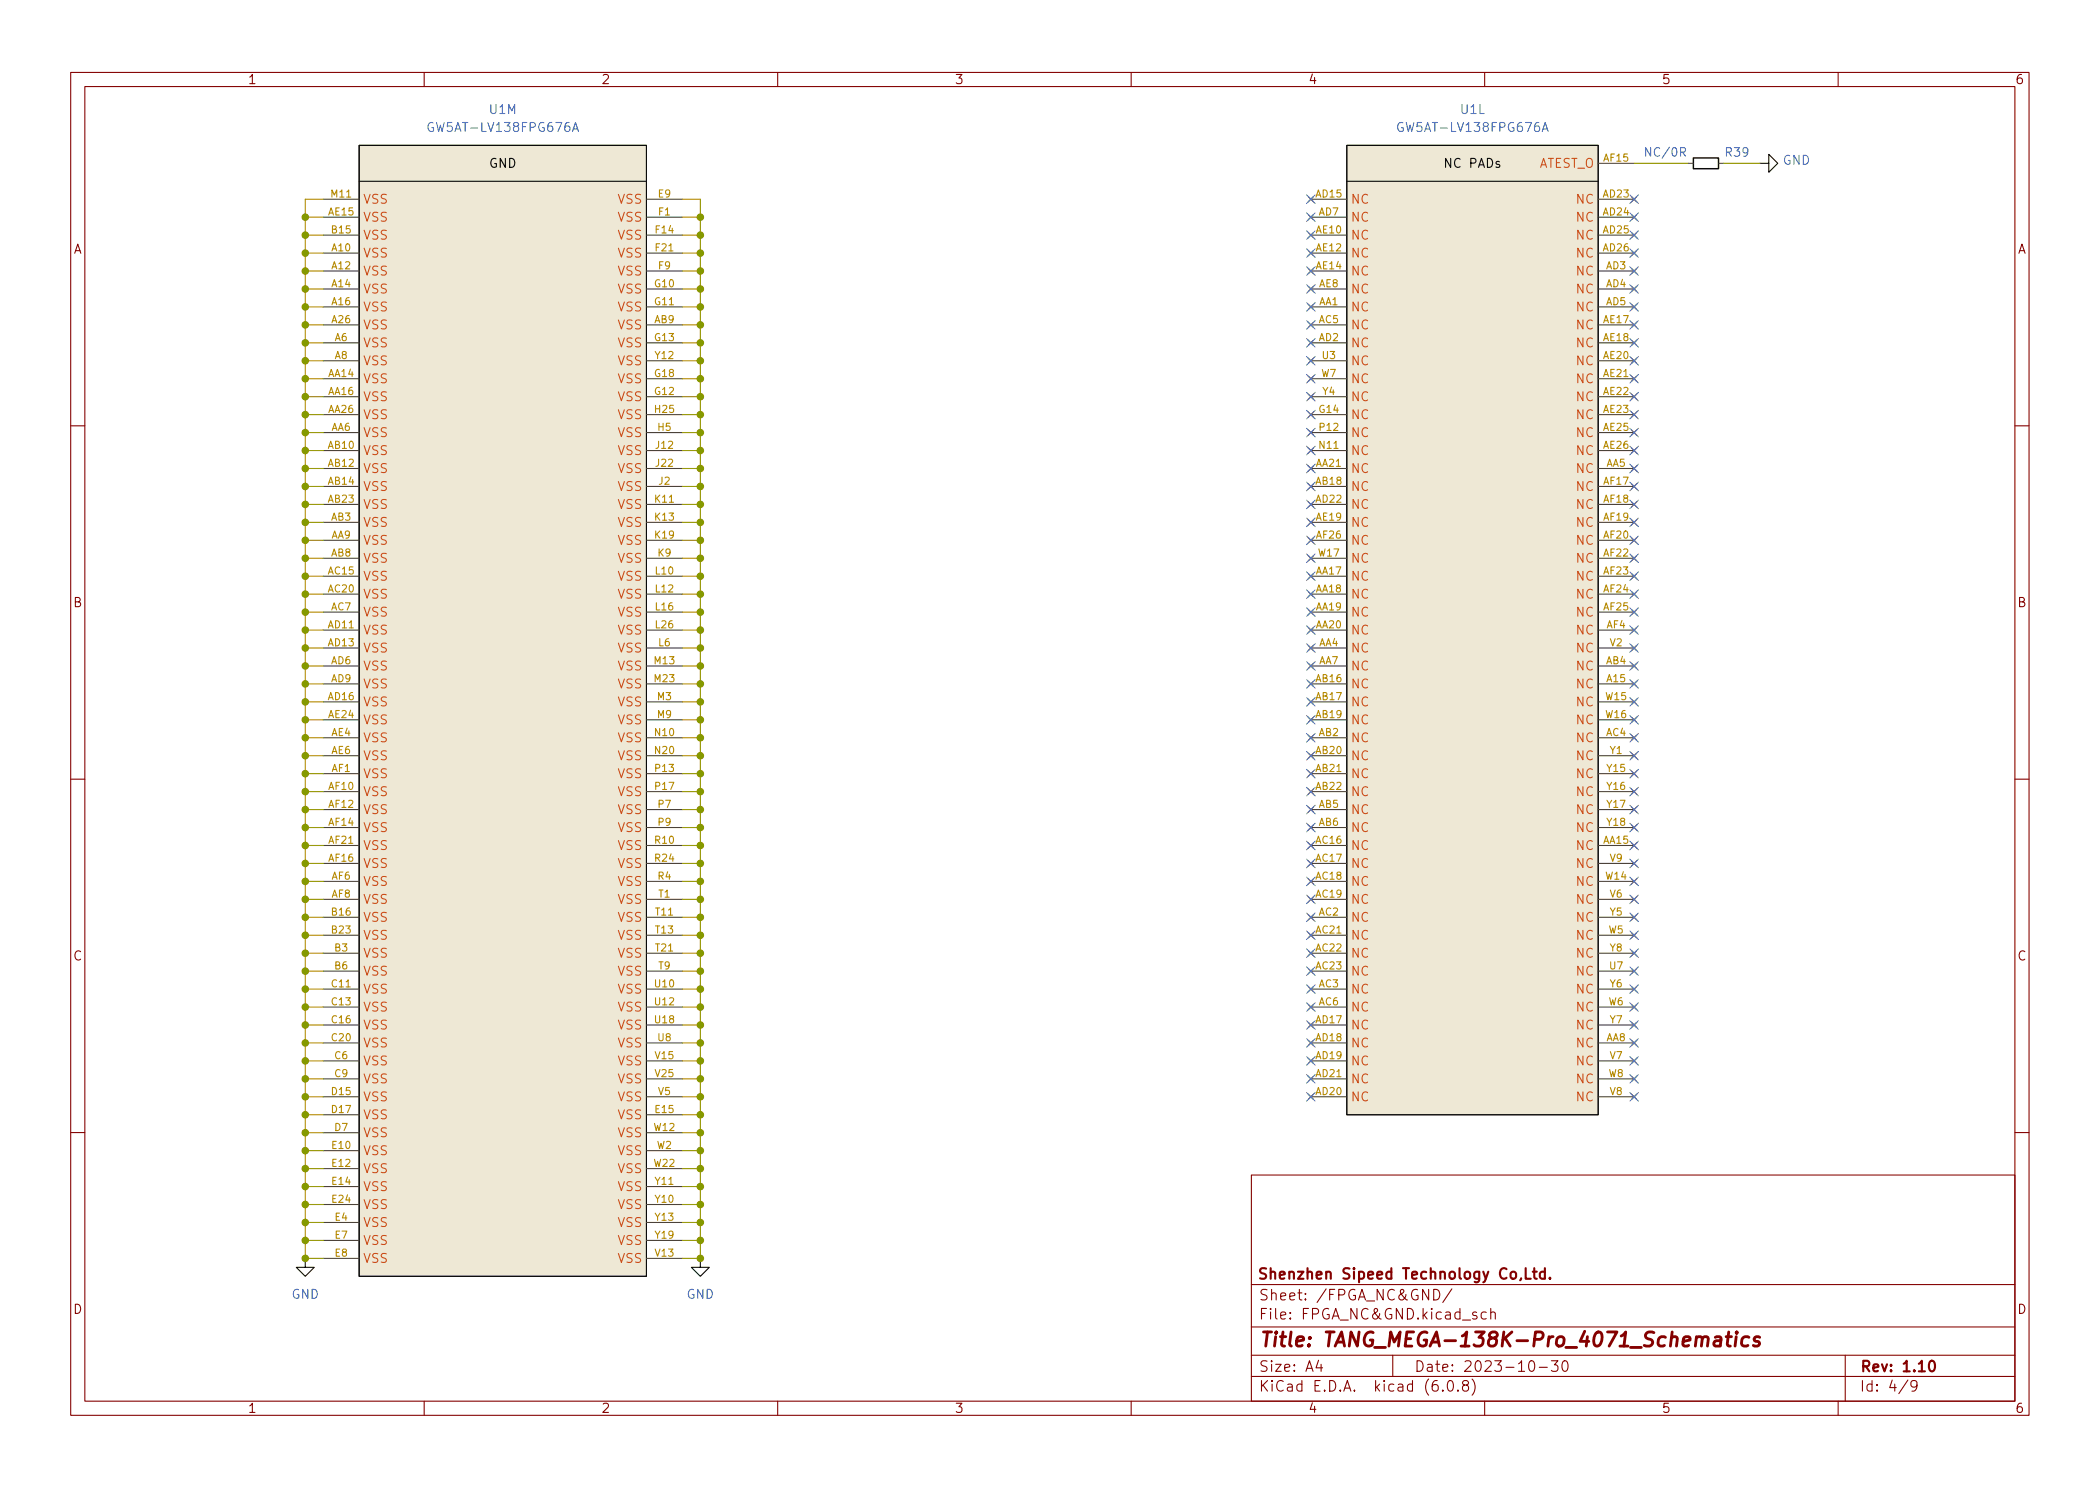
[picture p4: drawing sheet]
<svg xmlns="http://www.w3.org/2000/svg" width="297mm" height="210mm" viewBox="0 0 297 210" stroke-linecap="round" stroke-linejoin="round" font-family="sans-serif">
<g fill="none" stroke="#840000" stroke-width=".15">
<path d="M10 10.2h277v190.1h-277zM12 12.2h273v186.1h-273zM60 10.2v2M110 10.2v2M160 10.2v2M210 10.2v2M260 10.2v2M10 60.2h2M285 60.2h2M10 110.2h2M285 110.2h2M10 160.2h2"/>
<path d="M177 166.3h108v32h-108zM285 160.2h2M60 198.3v2M110 198.3v2M160 198.3v2M177 194.8h108M177 191.8h108M177 187.8h108M177 181.8h108M186.5 192.5l-.4 1h1M186.9 193v1M197 191.8v3"/>
<path d="M202.8 182.4a.79 .79 0 0 1 .8 .5 .79 .79 0 0 1-.2 1h-.6zM204.1 196.7v.1h-.1l.1-.1v.1M204.9 195.4a.36 .36 0 0 1 .6 .2 .77 .77 0 0 1-.4 1.2 1 1 0 0 1-.2-1.4zM205.4 182.4l-1.3 1.9M206.2 196.7l.1 .1h-.1h-.1l.1-.1v.1M207.1 196l-.1-.1a.31 .31 0 0 1-.1-.3 .31 .31 0 0 1 .2-.3l.5 .1a.31 .31 0 0 1 .1 .3 .31 .31 0 0 1-.3 .3h-.4l-.1 .3v.4l.2 .1h.5l.1-.3-.1-.4-.2-.1M208.2 195.1a1.72 1.72 0 0 1 0 2.3M208.9 185.7l-.4-.1-.2 .2 .1 .3 .5 .1v.1v.3h-.2h-.4M210 198.3v2M210.2 185.7l-.4-.1-.3 .3v.4l.1 .3h.2h.4M210.9 185.8a.37 .37 0 0 1 .6 0v.8M210.9 185.1v1.5"/>
<path d="M216.4 192.6a.36 .36 0 0 1 .6 .2 .77 .77 0 0 1-.4 1.2 1 1 0 0 1-.2-1.4zM217.7 193.5h1.2M219.4 192.5h1l-.5 .6a.41 .41 0 0 1 .5 .3v.3l-.2 .3h-.6l-.2-.1M221.1 192.6a.36 .36 0 0 1 .6 .2 .77 .77 0 0 1-.4 1.2 1 1 0 0 1-.2-1.4zM260 198.3v2M261 191.8v6.5M269.9 195.3l-1.3 1.9M271.2 196l-.3 .3h-.3l-.3-.3v-.4l.1-.2 .5-.1 .2 .2a.99 .99 0 0 1-.4 1.3h-.3"/>
</g>
<path d="M215.8 179.4v1.5h.7M216.8 179.9h.6M217 179.4v1.3l.1 .2h.3M218.5 179.4v1.5M218.5 180l-.4-.1-.3 .3v.4l.1 .3h.2h.4M219.2 180.8l.1 .1h-.1v-.1v.1M273.1 192.6a.36 .36 0 0 1 .5 .2 .77 .77 0 0 1-.4 1.2 .99 .99 0 0 1-.1-1.4z" fill="none" stroke="#840000" stroke-width=".3"/>
<path d="M242.6 189.2l.2-.1 .6 .1 .1 .2-.2 1.1M243.4 189.6l-.6 .1a.4 .4 0 0 0-.4 .3 .4 .4 0 0 0 .3 .5l.6-.1M244.2 189.1h.7M244.5 188.5l-.2 1.7 .1 .2 .4 .1M245.6 189.1l-.2 1.4M245.7 188.5l-.1 .1v.1l.2-.1-.1-.1-.1 .2M247.4 189.2a.66 .66 0 0 0-1 .3l-.1 .6 .2 .3 .2 .1 .5-.1M248.9 189.2a.49 .49 0 0 0-.8 .3l.1 .2 .6 .2 .1 .2-.1 .3-.2 .1-.6-.1" fill="none" stroke="#840000" stroke-width=".4"/>
<g fill="#eee8d5" stroke="#eee8d5" stroke-width=".14">
<path d="M50.8 20.6h40.6v160h-40.6z"/>
<path d="M190.5 20.6h35.6v137.1h-35.6z"/>
</g>
<path d="M50.8 20.6h40.6v160h-40.6zM50.8 25.6h40.6M190.5 20.6h35.6v137.1h-35.6zM190.5 25.6h35.6M248.9 23.1h1.3v-1.3l1.3 1.3-1.3 1.3v-1.3M43.2 178v1.3h-1.3l1.3 1.3 1.2-1.3h-1.2M99.1 178v1.3h1.2l-1.2 1.3-1.3-1.3h1.3" fill="none" stroke="#0a0a0a" stroke-width=".15"/>
<g fill="none" stroke="#493f36" stroke-width=".15">
<path d="M45.7 35.8h5.1M45.7 38.3h5.1M45.7 30.7h5.1M45.7 33.3h5.1M45.7 28.2h5.1M91.4 35.8h5.1M91.4 38.3h5.1M91.4 30.7h5.1M91.4 33.3h5.1M91.4 28.2h5.1M185 27.8l.8 .8M185 30.3l.8 .8"/>
<path d="M185 32.9l.8 .7M185 35.4l.8 .8M185 38l.8 .7M185.4 35.8h5.1M185.4 38.3h5.1M185.4 30.7h5.1M185.4 33.3h5.1M185.4 28.2h5.1M185.8 27.8l-.8 .8M185.8 30.3l-.8 .8M185.8 32.9l-.8 .7M185.8 35.4l-.8 .8"/>
<path d="M185.8 38l-.8 .7M226.1 35.8h5M226.1 38.3h5M226.1 30.7h5M226.1 33.3h5M226.1 28.2h5M226.1 23.1h5M230.8 27.8l.7 .8M230.8 30.3l.7 .8M230.8 32.9l.7 .7M230.8 35.4l.7 .8M230.8 38l.7 .7"/>
<path d="M231.5 27.8l-.7 .8M231.5 30.3l-.7 .8M231.5 32.9l-.7 .7M231.5 35.4l-.7 .8M231.5 38l-.7 .7M238.8 23.1h.7M243.1 23.1h.7M45.7 40.9h5.1M45.7 43.4h5.1M45.7 46h5.1M45.7 48.5h5.1M45.7 51h5.1"/>
<path d="M45.7 53.6h5.1M45.7 56.1h5.1M45.7 58.7h5.1M91.4 40.9h5.1M91.4 43.4h5.1M91.4 46h5.1M91.4 48.5h5.1M91.4 51h5.1M91.4 53.6h5.1M91.4 56.1h5.1M91.4 58.7h5.1M185 43l.8 .8"/>
<path d="M185 45.6l.8 .7M185 48.1l.8 .8M185 40.5l.8 .8M185 58.3l.8 .7M185 50.7l.8 .7M185 53.2l.8 .8M185 55.7l.8 .8M185.4 40.9h5.1M185.4 43.4h5.1M185.4 46h5.1M185.4 48.5h5.1M185.4 51h5.1"/>
<path d="M185.4 53.6h5.1M185.4 56.1h5.1M185.4 58.7h5.1M185.8 43l-.8 .8M185.8 45.6l-.8 .7M185.8 48.1l-.8 .8M185.8 40.5l-.8 .8M185.8 58.3l-.8 .7M185.8 50.7l-.8 .7M185.8 53.2l-.8 .8M185.8 55.7l-.8 .8M226.1 40.9h5"/>
<path d="M226.1 43.4h5M226.1 46h5M226.1 48.5h5M226.1 51h5M226.1 53.6h5M226.1 56.1h5M226.1 58.7h5M230.8 40.5l.7 .8M230.8 43l.7 .8M230.8 45.6l.7 .7M230.8 48.1l.7 .8M230.8 50.7l.7 .7"/>
<path d="M230.8 53.2l.7 .8M230.8 55.7l.7 .8M230.8 58.3l.7 .7M231.5 40.5l-.7 .8M231.5 43l-.7 .8M231.5 45.6l-.7 .7M231.5 50.7l-.7 .7M231.5 53.2l-.7 .8M231.5 55.7l-.7 .8M231.5 48.1l-.7 .8M231.5 58.3l-.7 .7M45.7 61.2h5.1"/>
<path d="M45.7 76.4h5.1M45.7 63.7h5.1M45.7 66.3h5.1M45.7 68.8h5.1M45.7 71.4h5.1M45.7 73.9h5.1M45.7 79h5.1M91.4 61.2h5.1M91.4 76.4h5.1M91.4 63.7h5.1M91.4 66.3h5.1M91.4 68.8h5.1"/>
<path d="M91.4 71.4h5.1M91.4 73.9h5.1M91.4 79h5.1M185 65.9l.8 .8M185 68.4l.8 .8M185 71l.8 .7M185 73.5l.8 .8M185 76.1l.8 .7M185 63.4l.8 .7M185 60.8l.8 .8M185 78.6l.8 .8M185.4 61.2h5.1"/>
<path d="M185.4 76.4h5.1M185.4 63.7h5.1M185.4 66.3h5.1M185.4 68.8h5.1M185.4 71.4h5.1M185.4 73.9h5.1M185.4 79h5.1M185.8 65.9l-.8 .8M185.8 68.4l-.8 .8M185.8 71l-.8 .7M185.8 73.5l-.8 .8M185.8 76.1l-.8 .7"/>
<path d="M185.8 78.6l-.8 .8M185.8 63.4l-.8 .7M185.8 60.8l-.8 .8M226.1 61.2h5M226.1 76.4h5M226.1 63.7h5M226.1 66.3h5M226.1 68.8h5M226.1 71.4h5M226.1 73.9h5M226.1 79h5M230.8 65.9l.7 .8"/>
<path d="M230.8 60.8l.7 .8M230.8 63.4l.7 .7M230.8 68.4l.7 .8M230.8 71l.7 .7M230.8 73.5l.7 .8M230.8 76.1l.7 .7M230.8 78.6l.7 .8M231.5 65.9l-.7 .8M231.5 63.4l-.7 .7M231.5 68.4l-.7 .8M231.5 73.5l-.7 .8M231.5 76.1l-.7 .7"/>
<path d="M231.5 78.6l-.7 .8M231.5 60.8l-.7 .8M231.5 71l-.7 .7M45.7 81.5h5.1M45.7 84.1h5.1M45.7 86.6h5.1M45.7 89.1h5.1M45.7 91.7h5.1M45.7 99.3h5.1M45.7 94.2h5.1M45.7 96.8h5.1M91.4 81.5h5.1"/>
<path d="M91.4 84.1h5.1M91.4 86.6h5.1M91.4 89.1h5.1M91.4 91.7h5.1M91.4 99.3h5.1M91.4 94.2h5.1M91.4 96.8h5.1M185 81.1l.8 .8M185 83.7l.8 .7M185 86.2l.8 .8M185 88.8l.8 .7M185 91.3l.8 .8"/>
<path d="M185 93.8l.8 .8M185 96.4l.8 .7M185 98.9l.8 .8M185.4 81.5h5.1M185.4 84.1h5.1M185.4 86.6h5.1M185.4 89.1h5.1M185.4 91.7h5.1M185.4 99.3h5.1M185.4 94.2h5.1M185.4 96.8h5.1M185.8 81.1l-.8 .8"/>
<path d="M185.8 83.7l-.8 .7M185.8 86.2l-.8 .8M185.8 88.8l-.8 .7M185.8 91.3l-.8 .8M185.8 93.8l-.8 .8M185.8 96.4l-.8 .7M185.8 98.9l-.8 .8M226.1 81.5h5M226.1 84.1h5M226.1 86.6h5M226.1 89.1h5M226.1 91.7h5"/>
<path d="M226.1 99.3h5M226.1 94.2h5M226.1 96.8h5M230.8 96.4l.7 .7M230.8 93.8l.7 .8M230.8 81.1l.7 .8M230.8 83.7l.7 .7M230.8 86.2l.7 .8M230.8 88.8l.7 .7M230.8 91.3l.7 .8M230.8 98.9l.7 .8M231.5 96.4l-.7 .7"/>
<path d="M231.5 93.8l-.7 .8M231.5 86.2l-.7 .8M231.5 88.8l-.7 .7M231.5 91.3l-.7 .8M231.5 98.9l-.7 .8M231.5 81.1l-.7 .8M231.5 83.7l-.7 .7M45.7 101.8h5.1M45.7 104.4h5.1M45.7 106.9h5.1M45.7 109.5h5.1M45.7 112h5.1"/>
<path d="M45.7 114.5h5.1M45.7 117.1h5.1M45.7 119.6h5.1M91.4 101.8h5.1M91.4 104.4h5.1M91.4 106.9h5.1M91.4 109.5h5.1M91.4 112h5.1M91.4 114.5h5.1M91.4 117.1h5.1M91.4 119.6h5.1M185 101.5l.8 .7"/>
<path d="M185 104l.8 .8M185 106.5l.8 .8M185 109.1l.8 .7M185 111.6l.8 .8M185 114.2l.8 .7M185 116.7l.8 .8M185 119.2l.8 .8M185.4 101.8h5.1M185.4 104.4h5.1M185.4 106.9h5.1M185.4 109.5h5.1M185.4 112h5.1"/>
<path d="M185.4 114.5h5.1M185.4 117.1h5.1M185.4 119.6h5.1M185.8 111.6l-.8 .8M185.8 101.5l-.8 .7M185.8 104l-.8 .8M185.8 106.5l-.8 .8M185.8 109.1l-.8 .7M185.8 114.2l-.8 .7M185.8 116.7l-.8 .8M185.8 119.2l-.8 .8M226.1 101.8h5"/>
<path d="M226.1 104.4h5M226.1 106.9h5M226.1 109.5h5M226.1 112h5M226.1 114.5h5M226.1 117.1h5M226.1 119.6h5M230.8 119.2l.7 .8M230.8 104l.7 .8M230.8 101.5l.7 .7M230.8 106.5l.7 .8M230.8 109.1l.7 .7"/>
<path d="M230.8 111.6l.7 .8M230.8 114.2l.7 .7M230.8 116.7l.7 .8M231.5 119.2l-.7 .8M231.5 104l-.7 .8M231.5 101.5l-.7 .7M231.5 109.1l-.7 .7M231.5 106.5l-.7 .8M231.5 111.6l-.7 .8M231.5 114.2l-.7 .7M231.5 116.7l-.7 .8M45.7 122.2h5.1"/>
<path d="M45.7 124.7h5.1M45.7 127.2h5.1M45.7 129.8h5.1M45.7 132.3h5.1M45.7 134.9h5.1M45.7 137.4h5.1M45.7 139.9h5.1M91.4 122.2h5.1M91.4 124.7h5.1M91.4 127.2h5.1M91.4 129.8h5.1M91.4 132.3h5.1"/>
<path d="M91.4 134.9h5.1M91.4 137.4h5.1M91.4 139.9h5.1M185 121.8l.8 .7M185 124.3l.8 .8M185 126.9l.8 .7M185 129.4l.8 .8M185 131.9l.8 .8M185 134.5l.8 .7M185 137l.8 .8M185 139.6l.8 .7M185.4 122.2h5.1"/>
<path d="M185.4 124.7h5.1M185.4 127.2h5.1M185.4 129.8h5.1M185.4 132.3h5.1M185.4 134.9h5.1M185.4 137.4h5.1M185.4 139.9h5.1M185.8 121.8l-.8 .7M185.8 124.3l-.8 .8M185.8 126.9l-.8 .7M185.8 129.4l-.8 .8M185.8 131.9l-.8 .8"/>
<path d="M185.8 134.5l-.8 .7M185.8 137l-.8 .8M185.8 139.6l-.8 .7M226.1 122.2h5M226.1 124.7h5M226.1 127.2h5M226.1 129.8h5M226.1 132.3h5M226.1 134.9h5M226.1 137.4h5M226.1 139.9h5M230.8 137l.7 .8"/>
<path d="M230.8 126.9l.7 .7M230.8 121.8l.7 .7M230.8 124.3l.7 .8M230.8 131.9l.7 .8M230.8 129.4l.7 .8M230.8 139.6l.7 .7M230.8 134.5l.7 .7M231.5 137l-.7 .8M231.5 126.9l-.7 .7M231.5 121.8l-.7 .7M231.5 124.3l-.7 .8M231.5 131.9l-.7 .8"/>
<path d="M231.5 129.4l-.7 .8M231.5 139.6l-.7 .7M231.5 134.5l-.7 .7M45.7 142.5h5.1M45.7 145h5.1M45.7 147.6h5.1M45.7 150.1h5.1M45.7 152.6h5.1M45.7 155.2h5.1M45.7 157.7h5.1M91.4 142.5h5.1M91.4 145h5.1"/>
<path d="M91.4 147.6h5.1M91.4 150.1h5.1M91.4 152.6h5.1M91.4 155.2h5.1M91.4 157.7h5.1M185 142.1l.8 .8M185 144.6l.8 .8M185 147.2l.8 .7M185 149.7l.8 .8M185 154.8l.8 .8M185 152.3l.8 .7M185.4 142.5h5.1"/>
<path d="M185.4 145h5.1M185.4 147.6h5.1M185.4 150.1h5.1M185.4 152.6h5.1M185.4 155.2h5.1M185.8 142.1l-.8 .8M185.8 144.6l-.8 .8M185.8 147.2l-.8 .7M185.8 149.7l-.8 .8M185.8 154.8l-.8 .8M185.8 152.3l-.8 .7M226.1 142.5h5"/>
<path d="M226.1 145h5M226.1 147.6h5M226.1 150.1h5M226.1 152.6h5M226.1 155.2h5M230.8 147.2l.7 .7M230.8 149.7l.7 .8M230.8 154.8l.7 .8M230.8 142.1l.7 .8M230.8 152.3l.7 .7M230.8 144.6l.7 .8M231.5 147.2l-.7 .7"/>
<path d="M231.5 149.7l-.7 .8M231.5 154.8l-.7 .8M231.5 142.1l-.7 .8M231.5 152.3l-.7 .7M231.5 144.6l-.7 .8M45.7 160.3h5.1M45.7 162.8h5.1M45.7 165.3h5.1M45.7 167.9h5.1M45.7 170.4h5.1M45.7 173h5.1M45.7 175.5h5.1"/>
<path d="M45.7 178h5.1M91.4 160.3h5.1M91.4 162.8h5.1M91.4 165.3h5.1M91.4 167.9h5.1M91.4 170.4h5.1M91.4 173h5.1M91.4 175.5h5.1M91.4 178h5.1"/>
</g>
<path d="M61.3 17.4a.62 .62 0 0 0-.8 .4 .62 .62 0 0 0 .5 .8l.3-.1v-.4h-.2M81 18.6l.4-1.3 .4 1.3M81.1 18.2h.6M198.4 17.4a.62 .62 0 0 0-.7 .4 .62 .62 0 0 0 .4 .8l.4-.1v-.4h-.3M218.1 18.6l.5-1.3 .4 1.3M218.3 18.2h.6" fill="none" stroke="#268bd2" stroke-width=".15"/>
<path d="M239.5 22.3h3.6v1.6h-3.6z" fill="none" stroke="#0a0a0a" stroke-width=".2"/>
<g fill="none" stroke="#990" stroke-width=".15">
<path d="M43.2 33.3h2.5M43.2 35.8h2.5M43.2 30.7h2.5M43.2 38.3h2.5M45.7 28.2h-2.5v149.8h2.5M96.5 28.2h2.6v149.8h-2.6M96.5 33.3h2.6M96.5 35.8h2.6M96.5 30.7h2.6M96.5 38.3h2.6M231.1 23.1h7.7M243.8 23.1h5.1"/>
<path d="M43.2 40.9h2.5M43.2 56.1h2.5M43.2 53.6h2.5M43.2 58.7h2.5M43.2 46h2.5M43.2 51h2.5M43.2 48.5h2.5M43.2 43.4h2.5M96.5 40.9h2.6M96.5 56.1h2.6M96.5 53.6h2.6M96.5 58.7h2.6"/>
<path d="M96.5 46h2.6M96.5 51h2.6M96.5 48.5h2.6M96.5 43.4h2.6M43.2 61.2h2.5M43.2 76.4h2.5M43.2 79h2.5M43.2 73.9h2.5M43.2 63.7h2.5M43.2 66.3h2.5M43.2 68.8h2.5M43.2 71.4h2.5"/>
<path d="M96.5 61.2h2.6M96.5 76.4h2.6M96.5 79h2.6M96.5 73.9h2.6M96.5 63.7h2.6M96.5 66.3h2.6M96.5 68.8h2.6M96.5 71.4h2.6M43.2 81.5h2.5M43.2 86.6h2.5M43.2 89.1h2.5M43.2 84.1h2.5"/>
<path d="M43.2 99.3h2.5M43.2 96.8h2.5M43.2 94.2h2.5M43.2 91.7h2.5M96.5 81.5h2.6M96.5 86.6h2.6M96.5 89.1h2.6M96.5 84.1h2.6M96.5 99.3h2.6M96.5 96.8h2.6M96.5 94.2h2.6M96.5 91.7h2.6"/>
<path d="M43.2 119.6h2.5M43.2 117.1h2.5M43.2 109.5h2.5M43.2 106.9h2.5M43.2 114.5h2.5M43.2 112h2.5M43.2 101.8h2.5M43.2 104.4h2.5M96.5 119.6h2.6M96.5 117.1h2.6M96.5 109.5h2.6M96.5 106.9h2.6"/>
<path d="M96.5 114.5h2.6M96.5 112h2.6M96.5 101.8h2.6M96.5 104.4h2.6M43.2 139.9h2.5M43.2 122.2h2.5M43.2 134.9h2.5M43.2 137.4h2.5M43.2 132.3h2.5M43.2 129.8h2.5M43.2 127.2h2.5M43.2 124.7h2.5"/>
<path d="M96.5 139.9h2.6M96.5 122.2h2.6M96.5 134.9h2.6M96.5 137.4h2.6M96.5 132.3h2.6M96.5 129.8h2.6M96.5 127.2h2.6M96.5 124.7h2.6M43.2 142.5h2.5M43.2 155.2h2.5M43.2 157.7h2.5M43.2 152.6h2.5"/>
<path d="M43.2 145h2.5M43.2 147.6h2.5M43.2 150.1h2.5M96.5 142.5h2.6M96.5 155.2h2.6M96.5 157.7h2.6M96.5 152.6h2.6M96.5 145h2.6M96.5 147.6h2.6M96.5 150.1h2.6M43.2 162.8h2.5M43.2 165.3h2.5"/>
<path d="M43.2 160.3h2.5M43.2 175.5h2.5M43.2 167.9h2.5M43.2 170.4h2.5M43.2 173h2.5M96.5 162.8h2.6M96.5 165.3h2.6M96.5 160.3h2.6M96.5 175.5h2.6M96.5 167.9h2.6M96.5 170.4h2.6M96.5 173h2.6"/>
</g>
<g fill="none" stroke="#6c71c4" stroke-width=".15">
<path d="M184.8 32.7l1.2 1.2M184.8 30.1l1.2 1.2M184.8 27.6l1.2 1.2M184.8 35.2l1.2 1.2M184.8 37.7l1.2 1.3M186 32.7l-1.2 1.2M186 30.1l-1.2 1.2M186 27.6l-1.2 1.2M186 35.2l-1.2 1.2M186 37.7l-1.2 1.3M230.5 35.2l1.2 1.2M230.5 37.7l1.2 1.3"/>
<path d="M230.5 30.1l1.2 1.2M230.5 27.6l1.2 1.2M230.5 32.7l1.2 1.2M231.7 32.7l-1.2 1.2M231.7 27.6l-1.2 1.2M231.7 35.2l-1.2 1.2M231.7 37.7l-1.2 1.3M231.7 30.1l-1.2 1.2M184.8 55.5l1.2 1.2M184.8 53l1.2 1.2M184.8 58.1l1.2 1.2M184.8 50.4l1.2 1.3"/>
<path d="M184.8 40.3l1.2 1.2M184.8 42.8l1.2 1.2M184.8 47.9l1.2 1.2M184.8 45.4l1.2 1.2M186 55.5l-1.2 1.2M186 53l-1.2 1.2M186 58.1l-1.2 1.2M186 50.4l-1.2 1.3M186 40.3l-1.2 1.2M186 42.8l-1.2 1.2M186 47.9l-1.2 1.2M186 45.4l-1.2 1.2"/>
<path d="M230.5 40.3l1.2 1.2M230.5 42.8l1.2 1.2M230.5 45.4l1.2 1.2M230.5 58.1l1.2 1.2M230.5 50.4l1.2 1.3M230.5 47.9l1.2 1.2M230.5 53l1.2 1.2M230.5 55.5l1.2 1.2M231.7 40.3l-1.2 1.2M231.7 55.5l-1.2 1.2M231.7 53l-1.2 1.2M231.7 50.4l-1.2 1.3"/>
<path d="M231.7 42.8l-1.2 1.2M231.7 45.4l-1.2 1.2M231.7 58.1l-1.2 1.2M231.7 47.9l-1.2 1.2M184.8 65.7l1.2 1.2M184.8 60.6l1.2 1.2M184.8 63.1l1.2 1.3M184.8 68.2l1.2 1.2M184.8 78.4l1.2 1.2M184.8 70.8l1.2 1.2M184.8 73.3l1.2 1.2M184.8 75.8l1.2 1.3"/>
<path d="M186 65.7l-1.2 1.2M186 60.6l-1.2 1.2M186 63.1l-1.2 1.3M186 68.2l-1.2 1.2M186 78.4l-1.2 1.2M186 70.8l-1.2 1.2M186 73.3l-1.2 1.2M186 75.8l-1.2 1.3M230.5 73.3l1.2 1.2M230.5 60.6l1.2 1.2M230.5 70.8l1.2 1.2M230.5 68.2l1.2 1.2"/>
<path d="M230.5 65.7l1.2 1.2M230.5 63.1l1.2 1.3M230.5 78.4l1.2 1.2M230.5 75.8l1.2 1.3M231.7 63.1l-1.2 1.3M231.7 75.8l-1.2 1.3M231.7 68.2l-1.2 1.2M231.7 65.7l-1.2 1.2M231.7 78.4l-1.2 1.2M231.7 73.3l-1.2 1.2M231.7 60.6l-1.2 1.2M231.7 70.8l-1.2 1.2"/>
<path d="M184.8 80.9l1.2 1.2M184.8 83.5l1.2 1.2M184.8 86l1.2 1.2M184.8 98.7l1.2 1.2M184.8 96.2l1.2 1.2M184.8 88.5l1.2 1.3M184.8 93.6l1.2 1.2M184.8 91.1l1.2 1.2M186 80.9l-1.2 1.2M186 83.5l-1.2 1.2M186 86l-1.2 1.2M186 98.7l-1.2 1.2"/>
<path d="M186 96.2l-1.2 1.2M186 88.5l-1.2 1.3M186 93.6l-1.2 1.2M186 91.1l-1.2 1.2M230.5 98.7l1.2 1.2M230.5 96.2l1.2 1.2M230.5 93.6l1.2 1.2M230.5 91.1l1.2 1.2M230.5 80.9l1.2 1.2M230.5 88.5l1.2 1.3M230.5 86l1.2 1.2M230.5 83.5l1.2 1.2"/>
<path d="M231.7 88.5l-1.2 1.3M231.7 86l-1.2 1.2M231.7 91.1l-1.2 1.2M231.7 98.7l-1.2 1.2M231.7 96.2l-1.2 1.2M231.7 93.6l-1.2 1.2M231.7 80.9l-1.2 1.2M231.7 83.5l-1.2 1.2M184.8 103.8l1.2 1.2M184.8 106.3l1.2 1.2M184.8 116.5l1.2 1.2M184.8 108.9l1.2 1.2"/>
<path d="M184.8 113.9l1.2 1.3M184.8 111.4l1.2 1.2M184.8 119l1.2 1.2M184.8 101.2l1.2 1.3M186 103.8l-1.2 1.2M186 106.3l-1.2 1.2M186 116.5l-1.2 1.2M186 108.9l-1.2 1.2M186 113.9l-1.2 1.3M186 111.4l-1.2 1.2M186 119l-1.2 1.2M186 101.2l-1.2 1.3"/>
<path d="M230.5 108.9l1.2 1.2M230.5 103.8l1.2 1.2M230.5 106.3l1.2 1.2M230.5 101.2l1.2 1.3M230.5 113.9l1.2 1.3M230.5 111.4l1.2 1.2M230.5 119l1.2 1.2M230.5 116.5l1.2 1.2M231.7 101.2l-1.2 1.3M231.7 108.9l-1.2 1.2M231.7 103.8l-1.2 1.2M231.7 106.3l-1.2 1.2"/>
<path d="M231.7 113.9l-1.2 1.3M231.7 111.4l-1.2 1.2M231.7 119l-1.2 1.2M231.7 116.5l-1.2 1.2M184.8 134.3l1.2 1.2M184.8 131.7l1.2 1.2M184.8 126.6l1.2 1.3M184.8 136.8l1.2 1.2M184.8 129.2l1.2 1.2M184.8 139.3l1.2 1.3M184.8 121.6l1.2 1.2M184.8 124.1l1.2 1.2"/>
<path d="M186 134.3l-1.2 1.2M186 131.7l-1.2 1.2M186 126.6l-1.2 1.3M186 136.8l-1.2 1.2M186 129.2l-1.2 1.2M186 139.3l-1.2 1.3M186 121.6l-1.2 1.2M186 124.1l-1.2 1.2M230.5 139.3l1.2 1.3M230.5 129.2l1.2 1.2M230.5 134.3l1.2 1.2M230.5 136.8l1.2 1.2"/>
<path d="M230.5 131.7l1.2 1.2M230.5 126.6l1.2 1.3M230.5 124.1l1.2 1.2M230.5 121.6l1.2 1.2M231.7 139.3l-1.2 1.3M231.7 129.2l-1.2 1.2M231.7 134.3l-1.2 1.2M231.7 136.8l-1.2 1.2M231.7 131.7l-1.2 1.2M231.7 126.6l-1.2 1.3M231.7 124.1l-1.2 1.2M231.7 121.6l-1.2 1.2"/>
<path d="M184.8 144.4l1.2 1.2M184.8 141.9l1.2 1.2M184.8 147l1.2 1.2M184.8 149.5l1.2 1.2M184.8 154.6l1.2 1.2M184.8 152l1.2 1.3M186 144.4l-1.2 1.2M186 141.9l-1.2 1.2M186 147l-1.2 1.2M186 149.5l-1.2 1.2M186 154.6l-1.2 1.2M186 152l-1.2 1.3"/>
<path d="M230.5 141.9l1.2 1.2M230.5 152l1.2 1.3M230.5 144.4l1.2 1.2M230.5 147l1.2 1.2M230.5 149.5l1.2 1.2M230.5 154.6l1.2 1.2M231.7 141.9l-1.2 1.2M231.7 152l-1.2 1.3M231.7 144.4l-1.2 1.2M231.7 147l-1.2 1.2M231.7 149.5l-1.2 1.2M231.7 154.6l-1.2 1.2"/>
</g>
<g fill="#859900" stroke="#859900" stroke-width=".15">
<circle cx="99.1" cy="38.3" r=".46"/>
<circle cx="99.1" cy="33.3" r=".46"/>
<circle cx="99.1" cy="35.8" r=".46"/>
<circle cx="99.1" cy="30.7" r=".46"/>
<circle cx="99.1" cy="53.6" r=".46"/>
<circle cx="99.1" cy="56.1" r=".46"/>
<circle cx="99.1" cy="48.5" r=".46"/>
<circle cx="99.1" cy="46" r=".46"/>
<circle cx="99.1" cy="51" r=".46"/>
<circle cx="99.1" cy="40.9" r=".46"/>
<circle cx="99.1" cy="43.4" r=".46"/>
<circle cx="43.2" cy="61.2" r=".46"/>
<circle cx="43.2" cy="58.7" r=".46"/>
<circle cx="43.2" cy="79" r=".46"/>
<circle cx="43.2" cy="76.4" r=".46"/>
<circle cx="43.2" cy="71.4" r=".46"/>
<circle cx="43.2" cy="73.9" r=".46"/>
<circle cx="43.2" cy="66.3" r=".46"/>
<circle cx="43.2" cy="63.7" r=".46"/>
<circle cx="43.2" cy="68.8" r=".46"/>
<circle cx="43.2" cy="81.5" r=".46"/>
<circle cx="99.1" cy="79" r=".46"/>
<circle cx="99.1" cy="84.1" r=".46"/>
<circle cx="99.1" cy="81.5" r=".46"/>
<circle cx="99.1" cy="71.4" r=".46"/>
<circle cx="99.1" cy="68.8" r=".46"/>
<circle cx="99.1" cy="61.2" r=".46"/>
<circle cx="99.1" cy="58.7" r=".46"/>
<circle cx="99.1" cy="76.4" r=".46"/>
<circle cx="99.1" cy="73.9" r=".46"/>
<circle cx="99.1" cy="89.1" r=".46"/>
<circle cx="99.1" cy="86.6" r=".46"/>
<circle cx="99.1" cy="63.7" r=".46"/>
<circle cx="99.1" cy="66.3" r=".46"/>
<circle cx="43.2" cy="51" r=".46"/>
<circle cx="43.2" cy="53.6" r=".46"/>
<circle cx="43.2" cy="33.3" r=".46"/>
<circle cx="43.2" cy="38.3" r=".46"/>
<circle cx="43.2" cy="35.8" r=".46"/>
<circle cx="43.2" cy="30.7" r=".46"/>
<circle cx="43.2" cy="48.5" r=".46"/>
<circle cx="43.2" cy="46" r=".46"/>
<circle cx="43.2" cy="43.4" r=".46"/>
<circle cx="43.2" cy="40.9" r=".46"/>
<circle cx="43.2" cy="56.1" r=".46"/>
<circle cx="99.1" cy="109.5" r=".46"/>
<circle cx="99.1" cy="112" r=".46"/>
<circle cx="99.1" cy="114.5" r=".46"/>
<circle cx="99.1" cy="119.6" r=".46"/>
<circle cx="99.1" cy="122.2" r=".46"/>
<circle cx="99.1" cy="124.7" r=".46"/>
<circle cx="99.1" cy="117.1" r=".46"/>
<circle cx="99.1" cy="134.9" r=".46"/>
<circle cx="99.1" cy="132.3" r=".46"/>
<circle cx="99.1" cy="104.4" r=".46"/>
<circle cx="99.1" cy="106.9" r=".46"/>
<circle cx="99.1" cy="129.8" r=".46"/>
<circle cx="99.1" cy="127.2" r=".46"/>
<circle cx="99.1" cy="152.6" r=".46"/>
<circle cx="99.1" cy="155.2" r=".46"/>
<circle cx="99.1" cy="157.7" r=".46"/>
<circle cx="99.1" cy="142.5" r=".46"/>
<circle cx="99.1" cy="145" r=".46"/>
<circle cx="99.1" cy="162.8" r=".46"/>
<circle cx="99.1" cy="160.3" r=".46"/>
<circle cx="99.1" cy="175.5" r=".46"/>
<circle cx="99.1" cy="178" r=".46"/>
<circle cx="99.1" cy="150.1" r=".46"/>
<circle cx="99.1" cy="147.6" r=".46"/>
<circle cx="99.1" cy="139.9" r=".46"/>
<circle cx="99.1" cy="137.4" r=".46"/>
<circle cx="99.1" cy="167.9" r=".46"/>
<circle cx="99.1" cy="165.3" r=".46"/>
<circle cx="99.1" cy="170.4" r=".46"/>
<circle cx="99.1" cy="173" r=".46"/>
<circle cx="43.2" cy="170.4" r=".46"/>
<circle cx="43.2" cy="167.9" r=".46"/>
<circle cx="43.2" cy="145" r=".46"/>
<circle cx="43.2" cy="162.8" r=".46"/>
<circle cx="43.2" cy="165.3" r=".46"/>
<circle cx="43.2" cy="147.6" r=".46"/>
<circle cx="43.2" cy="150.1" r=".46"/>
<circle cx="43.2" cy="178" r=".46"/>
<circle cx="43.2" cy="175.5" r=".46"/>
<circle cx="43.2" cy="173" r=".46"/>
<circle cx="43.2" cy="157.7" r=".46"/>
<circle cx="43.2" cy="160.3" r=".46"/>
<circle cx="43.2" cy="155.2" r=".46"/>
<circle cx="43.2" cy="152.6" r=".46"/>
<circle cx="43.2" cy="142.5" r=".46"/>
<circle cx="43.2" cy="139.9" r=".46"/>
<circle cx="43.2" cy="122.2" r=".46"/>
<circle cx="43.2" cy="117.1" r=".46"/>
<circle cx="43.2" cy="119.6" r=".46"/>
<circle cx="43.2" cy="137.4" r=".46"/>
<circle cx="43.2" cy="134.9" r=".46"/>
<circle cx="43.2" cy="106.9" r=".46"/>
<circle cx="43.2" cy="109.5" r=".46"/>
<circle cx="43.2" cy="114.5" r=".46"/>
<circle cx="43.2" cy="112" r=".46"/>
<circle cx="43.2" cy="132.3" r=".46"/>
<circle cx="43.2" cy="129.8" r=".46"/>
<circle cx="43.2" cy="127.2" r=".46"/>
<circle cx="43.2" cy="124.7" r=".46"/>
<circle cx="99.1" cy="101.8" r=".46"/>
<circle cx="99.1" cy="99.3" r=".46"/>
<circle cx="99.1" cy="96.8" r=".46"/>
<circle cx="99.1" cy="91.7" r=".46"/>
<circle cx="99.1" cy="94.2" r=".46"/>
<circle cx="43.2" cy="91.7" r=".46"/>
<circle cx="43.2" cy="94.2" r=".46"/>
<circle cx="43.2" cy="89.1" r=".46"/>
<circle cx="43.2" cy="86.6" r=".46"/>
<circle cx="43.2" cy="84.1" r=".46"/>
<circle cx="43.2" cy="99.3" r=".46"/>
<circle cx="43.2" cy="101.8" r=".46"/>
<circle cx="43.2" cy="104.4" r=".46"/>
<circle cx="43.2" cy="96.8" r=".46"/>
</g>
<text font-size="2.8" fill="#840000" x="178" y="190.6">Title: TANG_MEGA-138K-Pro_4071_Schematics</text>
<g font-size="2.1" fill="#840000">
<text x="177.8" y="181">Shenzhen Sipeed Technology Co,Ltd.</text>
<text x="178" y="184">Sheet: /FPGA_NC&amp;GND/</text>
<text x="178" y="186.7">File: FPGA_NC&amp;GND.kicad_sch</text>
<text x="178" y="196.9">KiCad E.D.A. kicad (6.0.8)</text>
<text x="178" y="194.1">Size: A4</text>
<text x="200" y="194.1">Date: 2023-10-30</text>
<text x="263" y="194.1">Rev: 1.10</text>
<text x="263" y="196.9">Id: 4/9</text>
</g>
<g font-size="1.8" fill="#840000">
<text x="35" y="11.9">1</text>
<text x="85" y="11.9">2</text>
<text x="135" y="11.9">3</text>
<text x="185" y="11.9">4</text>
<text x="235" y="11.9">5</text>
<text x="285" y="11.9">6</text>
<text x="10.3" y="35.9">A</text>
<text x="285.3" y="35.9">A</text>
<text x="10.3" y="85.9">B</text>
<text x="285.3" y="85.9">B</text>
<text x="10.3" y="135.9">C</text>
<text x="285.3" y="135.9">C</text>
<text x="10.3" y="185.9">D</text>
<text x="285.3" y="185.9">D</text>
<text x="35" y="199.9">1</text>
<text x="85" y="199.9">2</text>
<text x="135" y="199.9">3</text>
<text x="185" y="199.9">4</text>
<text x="235" y="199.9">5</text>
<text x="285" y="199.9">6</text>
</g>
<g font-size="1.8" fill="#268bd2">
<text x="69.3" y="16.1">U1M</text>
<text x="206.6" y="16.1">U1L</text>
<text x="61.1" y="18.7">GW5AT-LV138FPG676A</text>
<text x="198.3" y="18.7">GW5AT-LV138FPG676A</text>
<text x="252.1" y="23.3">GND</text>
<text x="41.2" y="183.8">GND</text>
<text x="97.1" y="183.8">GND</text>
</g>
<g font-size="1.8" fill="#0a0a0a">
<text x="69.2" y="23.7">GND</text>
<text x="204.4" y="23.7">NC PADs</text>
</g>
<g font-size="1.8" fill="#cb4b16">
<text x="217.4" y="23.7">ATEST_O</text>
<text x="51.3" y="28.8">VSS</text>
<text x="87.4" y="28.8">VSS</text>
<text x="191" y="28.8">NC</text>
<text x="223" y="28.8">NC</text>
<text x="51.3" y="31.4">VSS</text>
<text x="51.3" y="33.9">VSS</text>
<text x="87.4" y="31.4">VSS</text>
<text x="87.4" y="33.9">VSS</text>
<text x="191" y="31.4">NC</text>
<text x="191" y="33.9">NC</text>
<text x="223" y="31.4">NC</text>
<text x="223" y="33.9">NC</text>
<text x="51.3" y="36.4">VSS</text>
<text x="51.3" y="39">VSS</text>
<text x="51.3" y="41.5">VSS</text>
<text x="87.4" y="36.4">VSS</text>
<text x="87.4" y="39">VSS</text>
<text x="87.4" y="41.5">VSS</text>
<text x="191" y="36.4">NC</text>
<text x="191" y="39">NC</text>
<text x="191" y="41.5">NC</text>
<text x="223" y="36.4">NC</text>
<text x="223" y="39">NC</text>
<text x="223" y="41.5">NC</text>
<text x="51.3" y="44.1">VSS</text>
<text x="51.3" y="46.6">VSS</text>
<text x="87.4" y="46.6">VSS</text>
<text x="87.4" y="44.1">VSS</text>
<text x="191" y="44.1">NC</text>
<text x="191" y="46.6">NC</text>
<text x="223" y="44.1">NC</text>
<text x="223" y="46.6">NC</text>
<text x="51.3" y="49.1">VSS</text>
<text x="51.3" y="51.7">VSS</text>
<text x="87.4" y="49.1">VSS</text>
<text x="87.4" y="51.7">VSS</text>
<text x="191" y="49.1">NC</text>
<text x="191" y="51.7">NC</text>
<text x="223" y="49.1">NC</text>
<text x="223" y="51.7">NC</text>
<text x="51.3" y="54.2">VSS</text>
<text x="51.3" y="56.8">VSS</text>
<text x="51.3" y="59.3">VSS</text>
<text x="87.4" y="56.8">VSS</text>
<text x="87.4" y="54.2">VSS</text>
<text x="87.4" y="59.3">VSS</text>
<text x="191" y="59.3">NC</text>
<text x="191" y="54.2">NC</text>
<text x="191" y="56.8">NC</text>
<text x="223" y="54.2">NC</text>
<text x="223" y="56.8">NC</text>
<text x="223" y="59.3">NC</text>
<text x="51.3" y="61.8">VSS</text>
<text x="51.3" y="64.4">VSS</text>
<text x="87.4" y="61.8">VSS</text>
<text x="87.4" y="64.4">VSS</text>
<text x="191" y="64.4">NC</text>
<text x="191" y="61.8">NC</text>
<text x="223" y="61.8">NC</text>
<text x="223" y="64.4">NC</text>
<text x="51.3" y="66.9">VSS</text>
<text x="51.3" y="69.5">VSS</text>
<text x="87.4" y="69.5">VSS</text>
<text x="87.4" y="66.9">VSS</text>
<text x="191" y="66.9">NC</text>
<text x="191" y="69.5">NC</text>
<text x="223" y="66.9">NC</text>
<text x="223" y="69.5">NC</text>
<text x="51.3" y="77.1">VSS</text>
<text x="51.3" y="72">VSS</text>
<text x="51.3" y="74.5">VSS</text>
<text x="87.4" y="72">VSS</text>
<text x="87.4" y="74.5">VSS</text>
<text x="87.4" y="77.1">VSS</text>
<text x="191" y="72">NC</text>
<text x="191" y="74.5">NC</text>
<text x="191" y="77.1">NC</text>
<text x="223" y="72">NC</text>
<text x="223" y="74.5">NC</text>
<text x="223" y="77.1">NC</text>
<text x="51.3" y="79.6">VSS</text>
<text x="51.3" y="82.2">VSS</text>
<text x="87.4" y="79.6">VSS</text>
<text x="87.4" y="82.2">VSS</text>
<text x="191" y="82.2">NC</text>
<text x="191" y="79.6">NC</text>
<text x="223" y="79.6">NC</text>
<text x="223" y="82.2">NC</text>
<text x="51.3" y="84.7">VSS</text>
<text x="51.3" y="87.2">VSS</text>
<text x="51.3" y="89.8">VSS</text>
<text x="87.4" y="84.7">VSS</text>
<text x="87.4" y="87.2">VSS</text>
<text x="87.4" y="89.8">VSS</text>
<text x="191" y="84.7">NC</text>
<text x="191" y="87.2">NC</text>
<text x="191" y="89.8">NC</text>
<text x="223" y="84.7">NC</text>
<text x="223" y="87.2">NC</text>
<text x="223" y="89.8">NC</text>
<text x="51.3" y="92.3">VSS</text>
<text x="51.3" y="94.9">VSS</text>
<text x="87.4" y="92.3">VSS</text>
<text x="87.4" y="94.9">VSS</text>
<text x="191" y="92.3">NC</text>
<text x="191" y="94.9">NC</text>
<text x="223" y="94.9">NC</text>
<text x="223" y="92.3">NC</text>
<text x="51.3" y="99.9">VSS</text>
<text x="51.3" y="97.4">VSS</text>
<text x="87.4" y="97.4">VSS</text>
<text x="87.4" y="99.9">VSS</text>
<text x="191" y="97.4">NC</text>
<text x="191" y="99.9">NC</text>
<text x="223" y="97.4">NC</text>
<text x="223" y="99.9">NC</text>
<text x="51.3" y="102.5">VSS</text>
<text x="51.3" y="105">VSS</text>
<text x="51.3" y="107.6">VSS</text>
<text x="87.4" y="102.5">VSS</text>
<text x="87.4" y="105">VSS</text>
<text x="87.4" y="107.6">VSS</text>
<text x="191" y="102.5">NC</text>
<text x="191" y="105">NC</text>
<text x="191" y="107.6">NC</text>
<text x="223" y="105">NC</text>
<text x="223" y="102.5">NC</text>
<text x="223" y="107.6">NC</text>
<text x="51.3" y="110.1">VSS</text>
<text x="51.3" y="112.6">VSS</text>
<text x="87.4" y="110.1">VSS</text>
<text x="87.4" y="112.6">VSS</text>
<text x="191" y="110.1">NC</text>
<text x="191" y="112.6">NC</text>
<text x="223" y="110.1">NC</text>
<text x="223" y="112.6">NC</text>
<text x="51.3" y="115.2">VSS</text>
<text x="51.3" y="117.7">VSS</text>
<text x="87.4" y="115.2">VSS</text>
<text x="87.4" y="117.7">VSS</text>
<text x="191" y="115.2">NC</text>
<text x="191" y="117.7">NC</text>
<text x="223" y="115.2">NC</text>
<text x="223" y="117.7">NC</text>
<text x="51.3" y="122.8">VSS</text>
<text x="51.3" y="120.3">VSS</text>
<text x="51.3" y="125.3">VSS</text>
<text x="87.4" y="120.3">VSS</text>
<text x="87.4" y="122.8">VSS</text>
<text x="87.4" y="125.3">VSS</text>
<text x="191" y="120.3">NC</text>
<text x="191" y="122.8">NC</text>
<text x="191" y="125.3">NC</text>
<text x="223" y="120.3">NC</text>
<text x="223" y="122.8">NC</text>
<text x="223" y="125.3">NC</text>
<text x="51.3" y="127.9">VSS</text>
<text x="51.3" y="130.4">VSS</text>
<text x="87.4" y="127.9">VSS</text>
<text x="87.4" y="130.4">VSS</text>
<text x="191" y="127.9">NC</text>
<text x="191" y="130.4">NC</text>
<text x="223" y="127.9">NC</text>
<text x="223" y="130.4">NC</text>
<text x="51.3" y="133">VSS</text>
<text x="51.3" y="135.5">VSS</text>
<text x="87.4" y="133">VSS</text>
<text x="87.4" y="135.5">VSS</text>
<text x="191" y="133">NC</text>
<text x="191" y="135.5">NC</text>
<text x="223" y="133">NC</text>
<text x="223" y="135.5">NC</text>
<text x="51.3" y="138">VSS</text>
<text x="51.3" y="140.6">VSS</text>
<text x="51.3" y="143.1">VSS</text>
<text x="87.4" y="138">VSS</text>
<text x="87.4" y="140.6">VSS</text>
<text x="87.4" y="143.1">VSS</text>
<text x="191" y="138">NC</text>
<text x="191" y="140.6">NC</text>
<text x="191" y="143.1">NC</text>
<text x="223" y="138">NC</text>
<text x="223" y="143.1">NC</text>
<text x="223" y="140.6">NC</text>
<text x="51.3" y="145.7">VSS</text>
<text x="51.3" y="148.2">VSS</text>
<text x="87.4" y="145.7">VSS</text>
<text x="87.4" y="148.2">VSS</text>
<text x="191" y="145.7">NC</text>
<text x="191" y="148.2">NC</text>
<text x="223" y="148.2">NC</text>
<text x="223" y="145.7">NC</text>
<text x="51.3" y="150.7">VSS</text>
<text x="51.3" y="153.3">VSS</text>
<text x="51.3" y="155.8">VSS</text>
<text x="87.4" y="150.7">VSS</text>
<text x="87.4" y="153.3">VSS</text>
<text x="87.4" y="155.8">VSS</text>
<text x="191" y="150.7">NC</text>
<text x="191" y="155.8">NC</text>
<text x="191" y="153.3">NC</text>
<text x="223" y="150.7">NC</text>
<text x="223" y="155.8">NC</text>
<text x="223" y="153.3">NC</text>
<text x="51.3" y="158.4">VSS</text>
<text x="51.3" y="160.9">VSS</text>
<text x="87.4" y="158.4">VSS</text>
<text x="87.4" y="160.9">VSS</text>
<text x="51.3" y="163.4">VSS</text>
<text x="51.3" y="166">VSS</text>
<text x="87.4" y="163.4">VSS</text>
<text x="87.4" y="166">VSS</text>
<text x="51.3" y="168.5">VSS</text>
<text x="51.3" y="171.1">VSS</text>
<text x="51.3" y="173.6">VSS</text>
<text x="87.4" y="171.1">VSS</text>
<text x="87.4" y="168.5">VSS</text>
<text x="87.4" y="173.6">VSS</text>
<text x="51.3" y="176.1">VSS</text>
<text x="51.3" y="178.7">VSS</text>
<text x="87.4" y="178.7">VSS</text>
<text x="87.4" y="176.1">VSS</text>
</g>
<g font-size="1.7" fill="#268bd2">
<text x="233" y="22.2">NC/0R</text>
<text x="244.1" y="22.2">R39</text>
</g>
<g font-size="1.4" fill="#b58900">
<text x="226.9" y="22.9">AF15</text>
<text x="46.9" y="27.9">M11</text>
<text x="93.1" y="27.9">E9</text>
<text x="186.2" y="27.9">AD15</text>
<text x="226.8" y="27.9">AD23</text>
<text x="46.5" y="30.5">AE15</text>
<text x="47" y="35.6">A10</text>
<text x="47" y="33">B15</text>
<text x="92.8" y="33">F14</text>
<text x="92.8" y="35.6">F21</text>
<text x="93.2" y="30.5">F1</text>
<text x="186.2" y="33">AE10</text>
<text x="186.2" y="35.6">AE12</text>
<text x="186.5" y="30.5">AD7</text>
<text x="226.8" y="30.5">AD24</text>
<text x="226.8" y="33">AD25</text>
<text x="226.8" y="35.6">AD26</text>
<text x="47" y="38.1">A12</text>
<text x="47" y="40.6">A14</text>
<text x="92.6" y="40.6">G10</text>
<text x="93.2" y="38.1">F9</text>
<text x="186.2" y="38.1">AE14</text>
<text x="186.6" y="40.6">AE8</text>
<text x="227.2" y="38.1">AD3</text>
<text x="227.2" y="40.6">AD4</text>
<text x="47" y="43.2">A16</text>
<text x="47" y="45.7">A26</text>
<text x="92.6" y="45.7">AB9</text>
<text x="92.6" y="43.2">G11</text>
<text x="186.5" y="43.2">AA1</text>
<text x="186.5" y="45.7">AC5</text>
<text x="226.8" y="45.7">AE17</text>
<text x="227.2" y="43.2">AD5</text>
<text x="46.5" y="53.3">AA14</text>
<text x="47.4" y="48.3">A6</text>
<text x="47.4" y="50.8">A8</text>
<text x="92.6" y="48.3">G13</text>
<text x="92.6" y="53.3">G18</text>
<text x="92.7" y="50.8">Y12</text>
<text x="186.5" y="48.3">AD2</text>
<text x="186.9" y="53.3">W7</text>
<text x="187.1" y="50.8">U3</text>
<text x="226.8" y="48.3">AE18</text>
<text x="226.8" y="50.8">AE20</text>
<text x="226.8" y="53.3">AE21</text>
<text x="46.5" y="55.9">AA16</text>
<text x="46.5" y="58.4">AA26</text>
<text x="92.6" y="55.9">G12</text>
<text x="92.7" y="58.4">H25</text>
<text x="186.6" y="58.4">G14</text>
<text x="187.1" y="55.9">Y4</text>
<text x="226.8" y="55.9">AE22</text>
<text x="226.8" y="58.4">AE23</text>
<text x="46.5" y="63.5">AB10</text>
<text x="46.8" y="61">AA6</text>
<text x="92.8" y="63.5">J12</text>
<text x="93.1" y="61">H5</text>
<text x="186.7" y="63.5">N11</text>
<text x="186.7" y="61">P12</text>
<text x="226.8" y="61">AE25</text>
<text x="226.8" y="63.5">AE26</text>
<text x="46.5" y="66">AB12</text>
<text x="46.5" y="68.6">AB14</text>
<text x="46.5" y="71.1">AB23</text>
<text x="92.7" y="71.1">K11</text>
<text x="92.8" y="66">J22</text>
<text x="93.2" y="68.6">J2</text>
<text x="186.2" y="66">AA21</text>
<text x="186.2" y="68.6">AB18</text>
<text x="186.2" y="71.1">AD22</text>
<text x="226.9" y="68.6">AF17</text>
<text x="226.9" y="71.1">AF18</text>
<text x="227.2" y="66">AA5</text>
<text x="46.8" y="76.2">AA9</text>
<text x="46.8" y="73.7">AB3</text>
<text x="92.7" y="73.7">K13</text>
<text x="92.7" y="76.2">K19</text>
<text x="186.2" y="73.7">AE19</text>
<text x="186.2" y="76.2">AF26</text>
<text x="226.9" y="73.7">AF19</text>
<text x="226.9" y="76.2">AF20</text>
<text x="46.5" y="81.3">AC15</text>
<text x="46.5" y="83.8">AC20</text>
<text x="46.8" y="78.7">AB8</text>
<text x="92.8" y="81.3">L10</text>
<text x="92.8" y="83.8">L12</text>
<text x="93.1" y="78.7">K9</text>
<text x="186.2" y="81.3">AA17</text>
<text x="186.2" y="83.8">AA18</text>
<text x="186.5" y="78.7">W17</text>
<text x="226.9" y="78.7">AF22</text>
<text x="226.9" y="81.3">AF23</text>
<text x="226.9" y="83.8">AF24</text>
<text x="46.5" y="88.9">AD11</text>
<text x="46.8" y="86.4">AC7</text>
<text x="92.8" y="86.4">L16</text>
<text x="92.8" y="88.9">L26</text>
<text x="186.2" y="86.4">AA19</text>
<text x="186.2" y="88.9">AA20</text>
<text x="226.9" y="86.4">AF25</text>
<text x="227.3" y="88.9">AF4</text>
<text x="46.5" y="91.4">AD13</text>
<text x="46.8" y="94">AD6</text>
<text x="92.6" y="94">M13</text>
<text x="93.2" y="91.4">L6</text>
<text x="186.5" y="91.4">AA4</text>
<text x="186.5" y="94">AA7</text>
<text x="227.2" y="94">AB4</text>
<text x="227.7" y="91.4">V2</text>
<text x="46.5" y="99.1">AD16</text>
<text x="46.5" y="101.6">AE24</text>
<text x="46.8" y="96.5">AD9</text>
<text x="92.6" y="96.5">M23</text>
<text x="93" y="99.1">M3</text>
<text x="93" y="101.6">M9</text>
<text x="186.2" y="96.5">AB16</text>
<text x="186.2" y="99.1">AB17</text>
<text x="186.2" y="101.6">AB19</text>
<text x="227.1" y="99.1">W15</text>
<text x="227.1" y="101.6">W16</text>
<text x="227.3" y="96.5">A15</text>
<text x="46.9" y="104.1">AE4</text>
<text x="46.9" y="106.7">AE6</text>
<text x="92.7" y="104.1">N10</text>
<text x="92.7" y="106.7">N20</text>
<text x="186.2" y="106.7">AB20</text>
<text x="186.5" y="104.1">AB2</text>
<text x="227.2" y="104.1">AC4</text>
<text x="227.7" y="106.7">Y1</text>
<text x="46.5" y="111.8">AF10</text>
<text x="46.9" y="109.2">AF1</text>
<text x="92.7" y="109.2">P13</text>
<text x="92.7" y="111.8">P17</text>
<text x="186.2" y="109.2">AB21</text>
<text x="186.2" y="111.8">AB22</text>
<text x="227.3" y="109.2">Y15</text>
<text x="227.3" y="111.8">Y16</text>
<text x="46.5" y="114.3">AF12</text>
<text x="46.5" y="116.8">AF14</text>
<text x="46.5" y="119.4">AF21</text>
<text x="92.7" y="119.4">R10</text>
<text x="93.1" y="114.3">P7</text>
<text x="93.1" y="116.8">P9</text>
<text x="186.2" y="119.4">AC16</text>
<text x="186.5" y="114.3">AB5</text>
<text x="186.5" y="116.8">AB6</text>
<text x="226.8" y="119.4">AA15</text>
<text x="227.3" y="114.3">Y17</text>
<text x="227.3" y="116.8">Y18</text>
<text x="46.5" y="121.9">AF16</text>
<text x="46.9" y="124.5">AF6</text>
<text x="92.7" y="121.9">R24</text>
<text x="93.1" y="124.5">R4</text>
<text x="186.2" y="121.9">AC17</text>
<text x="186.2" y="124.5">AC18</text>
<text x="227.1" y="124.5">W14</text>
<text x="227.7" y="121.9">V9</text>
<text x="46.9" y="127">AF8</text>
<text x="47" y="129.5">B16</text>
<text x="92.8" y="129.5">T11</text>
<text x="93.2" y="127">T1</text>
<text x="186.2" y="127">AC19</text>
<text x="186.5" y="129.5">AC2</text>
<text x="227.7" y="127">V6</text>
<text x="227.7" y="129.5">Y5</text>
<text x="47" y="132.1">B23</text>
<text x="47.4" y="134.6">B3</text>
<text x="47.4" y="137.2">B6</text>
<text x="92.8" y="132.1">T13</text>
<text x="92.8" y="134.6">T21</text>
<text x="93.2" y="137.2">T9</text>
<text x="186.2" y="132.1">AC21</text>
<text x="186.2" y="134.6">AC22</text>
<text x="186.2" y="137.2">AC23</text>
<text x="227.5" y="132.1">W5</text>
<text x="227.7" y="137.2">U7</text>
<text x="227.7" y="134.6">Y8</text>
<text x="47" y="139.7">C11</text>
<text x="47" y="142.2">C13</text>
<text x="92.7" y="139.7">U10</text>
<text x="92.7" y="142.2">U12</text>
<text x="186.5" y="139.7">AC3</text>
<text x="186.5" y="142.2">AC6</text>
<text x="227.5" y="142.2">W6</text>
<text x="227.7" y="139.7">Y6</text>
<text x="47" y="144.8">C16</text>
<text x="47" y="147.3">C20</text>
<text x="47.4" y="149.9">C6</text>
<text x="92.7" y="144.8">U18</text>
<text x="92.7" y="149.9">V15</text>
<text x="93.1" y="147.3">U8</text>
<text x="186.2" y="144.8">AD17</text>
<text x="186.2" y="147.3">AD18</text>
<text x="186.2" y="149.9">AD19</text>
<text x="227.2" y="147.3">AA8</text>
<text x="227.7" y="149.9">V7</text>
<text x="227.7" y="144.8">Y7</text>
<text x="47" y="154.9">D15</text>
<text x="47.4" y="152.4">C9</text>
<text x="92.7" y="152.4">V25</text>
<text x="93.1" y="154.9">V5</text>
<text x="186.2" y="154.9">AD20</text>
<text x="186.2" y="152.4">AD21</text>
<text x="227.5" y="152.4">W8</text>
<text x="227.7" y="154.9">V8</text>
<text x="47" y="157.5">D17</text>
<text x="47.4" y="160">D7</text>
<text x="92.5" y="160">W12</text>
<text x="92.7" y="157.5">E15</text>
<text x="47" y="162.6">E10</text>
<text x="47" y="165.1">E12</text>
<text x="47" y="167.6">E14</text>
<text x="92.5" y="165.1">W22</text>
<text x="92.7" y="167.6">Y11</text>
<text x="92.9" y="162.6">W2</text>
<text x="47" y="170.2">E24</text>
<text x="47.4" y="172.7">E4</text>
<text x="92.7" y="170.2">Y10</text>
<text x="92.7" y="172.7">Y13</text>
<text x="47.4" y="175.3">E7</text>
<text x="47.4" y="177.8">E8</text>
<text x="92.7" y="177.8">V13</text>
<text x="92.7" y="175.3">Y19</text>
</g>
</svg>
